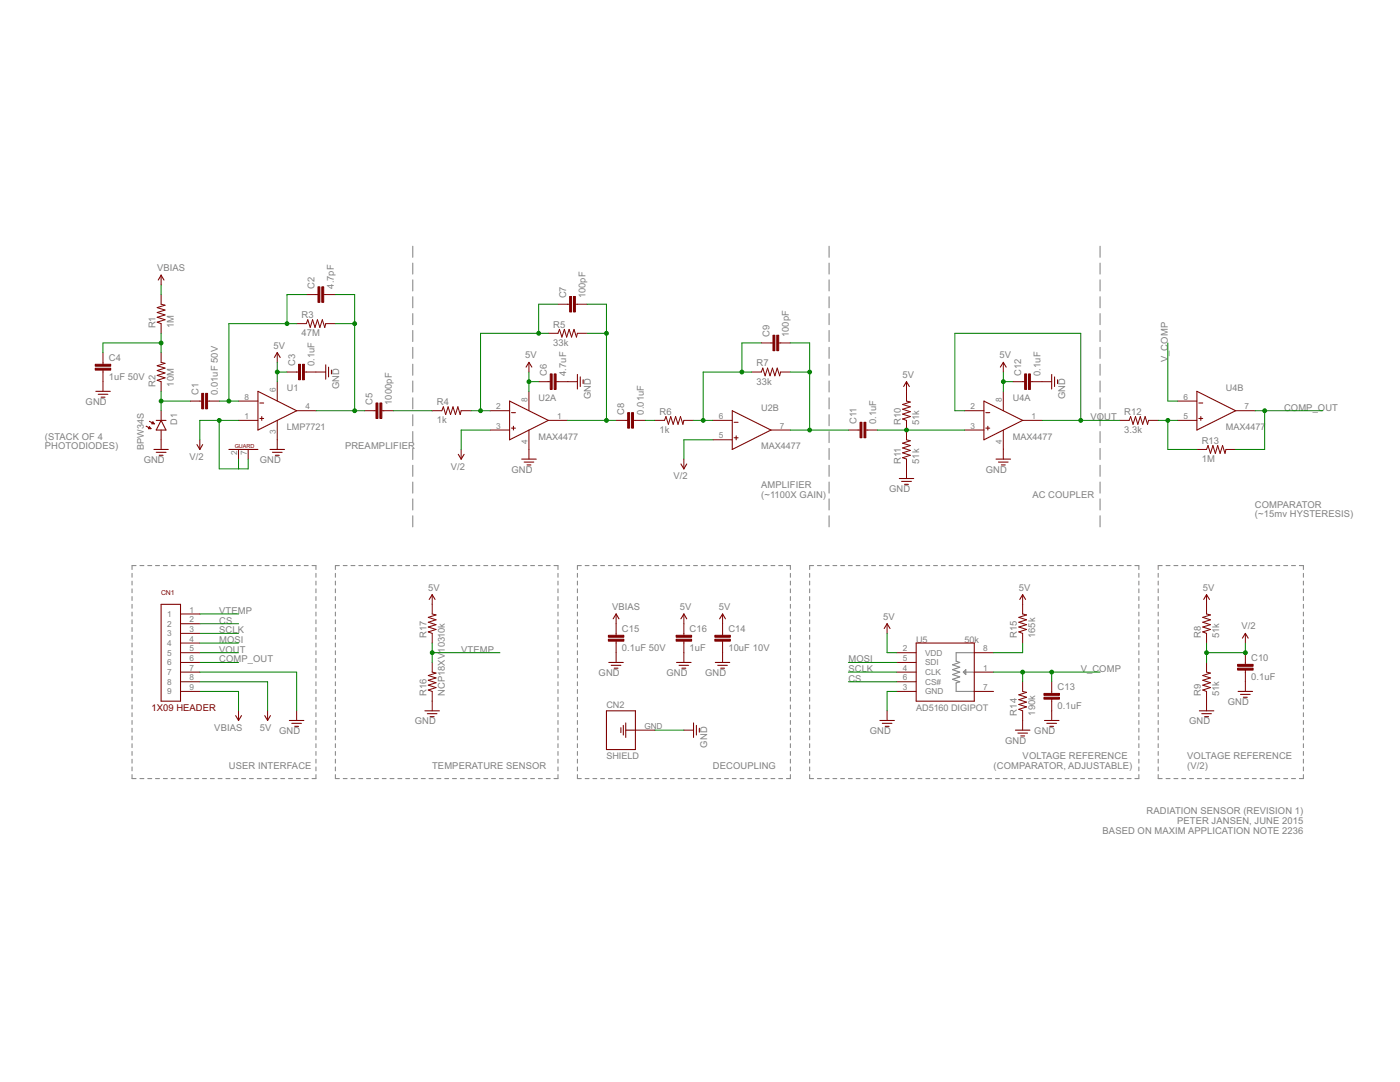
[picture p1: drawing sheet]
<svg xmlns="http://www.w3.org/2000/svg" width="279mm" height="216mm" viewBox="0 0 279 216" stroke-linecap="round" stroke-linejoin="round" font-family="sans-serif">
<g fill="none" stroke="#808080" stroke-width=".2">
<path d="M82.4 49.1v2.3M82.4 52.5v2.2M82.4 55.8v2.3M82.4 59.2v2.2M165.5 49.1v2.3M165.5 52.5v2.2M165.5 55.8v2.3M165.5 59.2v2.2M219.5 49.1v2.3M219.5 52.5v2.2M219.5 55.8v2.3M219.5 59.2v2.2"/>
<path d="M82.4 62.6v2.2M82.4 65.9v2.3M82.4 69.3v2.2M82.4 72.7v2.2M82.4 76v2.2M82.4 79.4v2.2M165.5 62.6v2.2M165.5 65.9v2.3M165.5 69.3v2.2M165.5 72.7v2.2M165.5 76v2.2M165.5 79.4v2.2"/>
<path d="M219.5 62.6v2.2M219.5 65.9v2.3M219.5 69.3v2.2M219.5 72.7v2.2M219.5 76v2.2M219.5 79.4v2.2M82.4 82.7v2.3M82.4 86.1v2.2M82.4 89.5v2.2M82.4 92.8v2.3M82.4 96.2v2.2M82.4 99.5v2.3"/>
<path d="M165.5 82.7v2.3M165.5 86.1v2.2M165.5 89.5v2.2M165.5 92.8v2.3M165.5 96.2v2.2M165.5 99.5v2.3M219.5 82.7v2.3M219.5 86.1v2.2M219.5 89.5v2.2M219.5 92.8v2.3M219.5 96.2v2.2M219.5 99.5v2.3"/>
<path d="M26.4 114.4v.8M26.4 116v.7M26.4 117.5v.8M26.4 119v.8M27.2 112.9h-.8v.7M27.9 112.9h.8M29.5 112.9h.8M31 112.9h.8M32.6 112.9h.8M34.2 112.9h.8M35.7 112.9h.8M37.3 112.9h.8"/>
<path d="M38.8 112.9h.8M40.4 112.9h.8M42 112.9h.8M43.5 112.9h.8M45.1 112.9h.8M46.7 112.9h.8M48.2 112.9h.8M49.8 112.9h.8M51.3 112.9h.8M52.9 112.9h.8M54.5 112.9h.8M56 112.9h.8"/>
<path d="M57.6 112.9h.8M59.1 112.9h.8M60.7 112.9h.8M62.3 112.9h.8v.7M63.1 114.4v.8M63.1 116v.7M63.1 117.5v.8M63.1 119v.8M66.9 114.4v.8M66.9 116v.7M66.9 117.5v.8M66.9 119v.8"/>
<path d="M67.7 112.9h-.8v.7M68.5 112.9h.8M70 112.9h.8M71.6 112.9h.8M73.2 112.9h.8M74.7 112.9h.8M76.3 112.9h.8M77.8 112.9h.8M79.4 112.9h.8M81 112.9h.7M82.4 102.9v2.2M82.5 112.9h.8"/>
<path d="M84.1 112.9h.8M85.6 112.9h.8M87.2 112.9h.8M88.8 112.9h.7M90.3 112.9h.8M91.9 112.9h.8M93.4 112.9h.8M95 112.9h.8M96.5 112.9h.8M98.1 112.9h.8M99.7 112.9h.8M101.2 112.9h.8"/>
<path d="M102.8 112.9h.8M104.3 112.9h.8M105.9 112.9h.8M107.4 112.9h.8M109 112.9h.8M110.6 112.9h.8v.7M111.4 114.4v.8M111.4 116v.7M111.4 117.5v.8M111.4 119v.8M115.2 114.4v.8M115.2 116v.7"/>
<path d="M115.2 117.5v.8M115.2 119v.8M116 112.9h-.8v.7M116.8 112.9h.8M118.3 112.9h.8M119.9 112.9h.7M121.4 112.9h.8M123 112.9h.7M124.5 112.9h.8M126 112.9h.8M127.6 112.9h.8M129.1 112.9h.8"/>
<path d="M130.7 112.9h.8M132.2 112.9h.8M133.8 112.9h.8M135.3 112.9h.8M136.9 112.9h.7M138.4 112.9h.8M140 112.9h.7M141.5 112.9h.8M143 112.9h.8M144.6 112.9h.8M146.1 112.9h.8M147.7 112.9h.8"/>
<path d="M149.2 112.9h.8M150.8 112.9h.8M152.3 112.9h.8M153.9 112.9h.7M155.4 112.9h.8M157 112.9h.7v.7M157.7 114.4v.8M157.7 116v.7M157.7 117.5v.8M157.7 119v.8M161.6 114.4v.8M161.6 116v.7"/>
<path d="M161.6 117.5v.8M161.6 119v.8M162.4 112.9h-.8v.7M163.1 112.9h.8M164.7 112.9h.8M165.5 102.9v2.2M166.2 112.9h.8M167.8 112.9h.8M169.3 112.9h.8M170.9 112.9h.7M172.4 112.9h.8M173.9 112.9h.8"/>
<path d="M175.5 112.9h.8M177 112.9h.8M178.6 112.9h.8M180.1 112.9h.8M181.7 112.9h.8M183.2 112.9h.8M184.8 112.9h.7M186.3 112.9h.8M187.9 112.9h.7M189.4 112.9h.8M190.9 112.9h.8M192.5 112.9h.8"/>
<path d="M194 112.9h.8M195.6 112.9h.8M197.1 112.9h.8M198.7 112.9h.8M200.2 112.9h.8M201.8 112.9h.7M203.3 112.9h.8M204.9 112.9h.7M206.4 112.9h.8M207.9 112.9h.8M209.5 112.9h.8M211 112.9h.8"/>
<path d="M212.6 112.9h.8M214.1 112.9h.8M215.7 112.9h.8M217.2 112.9h.8M218.8 112.9h.8M219.5 102.9v2.2M220.3 112.9h.8M221.8 112.9h.9M223.4 112.9h.8M224.9 112.9h.8M226.5 112.9h.8v.7M227.3 114.4v.8"/>
<path d="M227.3 116v.7M227.3 117.5v.8M227.3 119v.8M231.1 114.4v.8M231.1 116v.7M231.1 117.5v.8M231.1 119v.8M231.9 112.9h-.8v.7M232.7 112.9h.8M234.3 112.9h.8M235.8 112.9h.8M237.4 112.9h.8"/>
<path d="M239 112.9h.8M240.5 112.9h.8M242.1 112.9h.8M243.7 112.9h.8M245.2 112.9h.8M246.8 112.9h.8M248.4 112.9h.8M249.9 112.9h.8M251.5 112.9h.8M253 112.9h.9M254.6 112.9h.8M256.2 112.9h.8"/>
<path d="M257.7 112.9h.9M259.3 112.9h.8v.7M260.1 114.4v.8M260.1 116v.7M260.1 117.5v.8M260.1 119v.8M26.4 120.6v.8M26.4 122.1v.8M26.4 123.7v.8M26.4 125.2v.8M26.4 126.8v.8M26.4 128.3v.8"/>
<path d="M26.4 129.9v.7M26.4 131.4v.8M26.4 132.9v.8M26.4 134.5v.8M26.4 136v.8M26.4 137.6v.8M26.4 139.1v.8M63.1 120.6v.8M63.1 122.1v.8M63.1 123.7v.8M63.1 125.2v.8M63.1 126.8v.8"/>
<path d="M63.1 128.3v.8M63.1 129.9v.7M63.1 131.4v.8M63.1 132.9v.8M63.1 134.5v.8M63.1 136v.8M63.1 137.6v.8M63.1 139.1v.8M66.9 120.6v.8M66.9 122.1v.8M66.9 123.7v.8M66.9 125.2v.8"/>
<path d="M66.9 126.8v.8M66.9 128.3v.8M66.9 129.9v.7M66.9 131.4v.8M66.9 132.9v.8M66.9 134.5v.8M66.9 136v.8M66.9 137.6v.8M66.9 139.1v.8M111.4 120.6v.8M111.4 122.1v.8M111.4 123.7v.8"/>
<path d="M111.4 125.2v.8M111.4 126.8v.8M111.4 128.3v.8M111.4 129.9v.7M111.4 131.4v.8M111.4 132.9v.8M111.4 134.5v.8M111.4 136v.8M111.4 137.6v.8M111.4 139.1v.8M115.2 120.6v.8M115.2 122.1v.8"/>
<path d="M115.2 123.7v.8M115.2 125.2v.8M115.2 126.8v.8M115.2 128.3v.8M115.2 129.9v.7M115.2 131.4v.8M115.2 132.9v.8M115.2 134.5v.8M115.2 136v.8M115.2 137.6v.8M115.2 139.1v.8M157.7 120.6v.8"/>
<path d="M157.7 122.1v.8M157.7 123.7v.8M157.7 125.2v.8M157.7 126.8v.8M157.7 128.3v.8M157.7 129.9v.7M157.7 131.4v.8M157.7 132.9v.8M157.7 134.5v.8M157.7 136v.8M157.7 137.6v.8M157.7 139.1v.8"/>
<path d="M161.6 120.6v.8M161.6 122.1v.8M161.6 123.7v.8M161.6 125.2v.8M161.6 126.8v.8M161.6 128.3v.8M161.6 129.9v.7M161.6 131.4v.8M161.6 132.9v.8M161.6 134.5v.8M161.6 136v.8M161.6 137.6v.8"/>
<path d="M161.6 139.1v.8M227.3 120.6v.8M227.3 122.1v.8M227.3 123.7v.8M227.3 125.2v.8M227.3 126.8v.8M227.3 128.3v.8M227.3 129.9v.7M227.3 131.4v.8M227.3 132.9v.8M227.3 134.5v.8M227.3 136v.8"/>
<path d="M227.3 137.6v.8M227.3 139.1v.8M231.1 120.6v.8M231.1 122.1v.8M231.1 123.7v.8M231.1 125.2v.8M231.1 126.8v.8M231.1 128.3v.8M231.1 129.9v.7M231.1 131.4v.8M231.1 132.9v.8M231.1 134.5v.8"/>
<path d="M231.1 136v.8M231.1 137.6v.8M231.1 139.1v.8M260.1 120.6v.8M260.1 122.1v.8M260.1 123.7v.8M260.1 125.2v.8M260.1 126.8v.8M260.1 128.3v.8M260.1 129.9v.7M260.1 131.4v.8M260.1 132.9v.8"/>
<path d="M260.1 134.5v.8M260.1 136v.8M260.1 137.6v.8M260.1 139.1v.8M26.4 140.7v.8M26.4 142.2v.8M26.4 143.8v.7M26.4 145.3v.8M26.4 146.9v.7M26.4 148.4v.8M26.4 149.9v.8M26.4 151.5v.8"/>
<path d="M26.4 153v.8M26.4 154.6v.8h.8M27.9 155.4h.8M29.5 155.4h.8M31 155.4h.8M32.6 155.4h.8M34.2 155.4h.8M35.7 155.4h.8M37.3 155.4h.8M38.8 155.4h.8M40.4 155.4h.8M42 155.4h.8"/>
<path d="M43.5 155.4h.8M45.1 155.4h.8M46.7 155.4h.8M48.2 155.4h.8M49.8 155.4h.8M51.3 155.4h.8M52.9 155.4h.8M54.5 155.4h.8M56 155.4h.8M57.6 155.4h.8M59.1 155.4h.8M60.7 155.4h.8"/>
<path d="M63.1 154.6v.8h-.8M63.1 140.7v.8M63.1 142.2v.8M63.1 143.8v.7M63.1 145.3v.8M63.1 146.9v.7M63.1 148.4v.8M63.1 149.9v.8M63.1 151.5v.8M63.1 153v.8M66.9 154.6v.8h.8M66.9 140.7v.8"/>
<path d="M66.9 142.2v.8M66.9 143.8v.7M66.9 145.3v.8M66.9 146.9v.7M66.9 148.4v.8M66.9 149.9v.8M66.9 151.5v.8M66.9 153v.8M68.5 155.4h.8M70 155.4h.8M71.6 155.4h.8M73.2 155.4h.8"/>
<path d="M74.7 155.4h.8M76.3 155.4h.8M77.8 155.4h.8M79.4 155.4h.8M81 155.4h.7M82.5 155.4h.8M84.1 155.4h.8M85.6 155.4h.8M87.2 155.4h.8M88.8 155.4h.7M90.3 155.4h.8M91.9 155.4h.8"/>
<path d="M93.4 155.4h.8M95 155.4h.8M96.5 155.4h.8M98.1 155.4h.8M99.7 155.4h.8M101.2 155.4h.8M102.8 155.4h.8M104.3 155.4h.8M105.9 155.4h.8M107.4 155.4h.8M109 155.4h.8M111.4 154.6v.8h-.8"/>
<path d="M111.4 140.7v.8M111.4 142.2v.8M111.4 143.8v.7M111.4 145.3v.8M111.4 146.9v.7M111.4 148.4v.8M111.4 149.9v.8M111.4 151.5v.8M111.4 153v.8M115.2 154.6v.8h.8M115.2 140.7v.8M115.2 142.2v.8"/>
<path d="M115.2 143.8v.7M115.2 145.3v.8M115.2 146.9v.7M115.2 148.4v.8M115.2 149.9v.8M115.2 151.5v.8M115.2 153v.8M116.8 155.4h.8M118.3 155.4h.8M119.9 155.4h.7M121.4 155.4h.8M123 155.4h.7"/>
<path d="M124.5 155.4h.8M126 155.4h.8M127.6 155.4h.8M129.1 155.4h.8M130.7 155.4h.8M132.2 155.4h.8M133.8 155.4h.8M135.3 155.4h.8M136.9 155.4h.7M138.4 155.4h.8M140 155.4h.7M141.5 155.4h.8"/>
<path d="M143 155.4h.8M144.6 155.4h.8M146.1 155.4h.8M147.7 155.4h.8M149.2 155.4h.8M150.8 155.4h.8M152.3 155.4h.8M153.9 155.4h.7M155.4 155.4h.8M157.7 154.6v.8h-.7M157.7 140.7v.8M157.7 142.2v.8"/>
<path d="M157.7 143.8v.7M157.7 145.3v.8M157.7 146.9v.7M157.7 148.4v.8M157.7 149.9v.8M157.7 151.5v.8M157.7 153v.8M161.6 154.6v.8h.8M161.6 140.7v.8M161.6 142.2v.8M161.6 143.8v.7M161.6 145.3v.8"/>
<path d="M161.6 146.9v.7M161.6 148.4v.8M161.6 149.9v.8M161.6 151.5v.8M161.6 153v.8M163.1 155.4h.8M164.7 155.4h.8M166.2 155.4h.8M167.8 155.4h.8M169.3 155.4h.8M170.9 155.4h.7M172.4 155.4h.8"/>
<path d="M173.9 155.4h.8M175.5 155.4h.8M177 155.4h.8M178.6 155.4h.8M180.1 155.4h.8M181.7 155.4h.8M183.2 155.4h.8M184.8 155.4h.7M186.3 155.4h.8M187.9 155.4h.7M189.4 155.4h.8M190.9 155.4h.8"/>
<path d="M192.5 155.4h.8M194 155.4h.8M195.6 155.4h.8M197.1 155.4h.8M198.7 155.4h.8M200.2 155.4h.8M201.8 155.4h.7M203.3 155.4h.8M204.9 155.4h.7M206.4 155.4h.8M207.9 155.4h.8M209.5 155.4h.8"/>
<path d="M211 155.4h.8M212.6 155.4h.8M214.1 155.4h.8M215.7 155.4h.8M217.2 155.4h.8M218.8 155.4h.8M220.3 155.4h.8M221.8 155.4h.9M223.4 155.4h.8M224.9 155.4h.8M227.3 154.6v.8h-.8M227.3 140.7v.8"/>
<path d="M227.3 142.2v.8M227.3 143.8v.7M227.3 145.3v.8M227.3 146.9v.7M227.3 148.4v.8M227.3 149.9v.8M227.3 151.5v.8M227.3 153v.8M231.1 154.6v.8h.8M231.1 140.7v.8M231.1 142.2v.8M231.1 143.8v.7"/>
<path d="M231.1 145.3v.8M231.1 146.9v.7M231.1 148.4v.8M231.1 149.9v.8M231.1 151.5v.8M231.1 153v.8M232.7 155.4h.8M234.3 155.4h.8M235.8 155.4h.8M237.4 155.4h.8M239 155.4h.8M240.5 155.4h.8"/>
<path d="M242.1 155.4h.8M243.7 155.4h.8M245.2 155.4h.8M246.8 155.4h.8M248.4 155.4h.8M249.9 155.4h.8M251.5 155.4h.8M253 155.4h.9M254.6 155.4h.8M256.2 155.4h.8M257.7 155.4h.9M260.1 154.6v.8h-.8"/>
<path d="M260.1 140.7v.8M260.1 142.2v.8M260.1 143.8v.7M260.1 145.3v.8M260.1 146.9v.7M260.1 148.4v.8M260.1 149.9v.8M260.1 151.5v.8M260.1 153v.8"/>
</g>
<path d="M192.3 134.1h2.1M192.7 133.6v1l-.4-.5zM194.4 130.2h-3.6v1.7l.7 .3-1.4 .5 1.4 .4-1.4 .5 1.4 .5-1.4 .5 1.4 .5-1.4 .5 1.4 .4-.7 .3v1.7h3.6" fill="none" stroke="#808080" stroke-width=".21"/>
<g fill="none" stroke="#800000" stroke-width=".2">
<path d="M32.2 58.8v1.9l.7 .2-1.5 .5 1.5 .5-1.5 .5 1.5 .4-1.5 .5 1.5 .5-1.5 .5 .8 .3v1.9M32.2 54.9v2M61.1 58.8h2.4M64.6 58.8h2.3M20.6 70.4v2.3M20.6 73.9v4.2M32.2 70.4v1.9l.7 .2-1.5 .5 1.5 .4-1.5 .5 1.5 .5-1.5 .5 1.5 .5-1.5 .5 .8 .3v1.9M55.3 70.4v1.9M55.3 76.2v3.8M57.3 74.2h2.3M59.2 64.6h1.9l.3-.8 .5 1.5 .5-1.5 .5 1.5 .5-1.5 .4 1.5 .5-1.5 .5 1.5 .2-.7h1.9M60.7 74.2h4.3"/>
<path d="M105.6 72.3v1.9M105.6 78.1v3.9M107.5 76.2h2.3M109.4 66.5h2l.3-.8 .4 1.6 .5-1.6 .5 1.6 .5-1.6 .5 1.6 .5-1.6 .4 1.6 .2-.8h2M111 76.2h4.2M111.4 60.7h2.3M114.8 60.7h2.4M150 74.2h1.9l.3-.8 .5 1.6 .5-1.6 .5 1.6 .5-1.6 .4 1.6 .5-1.6 .5 1.6 .2-.8h1.9M151.9 68.4h2.3M155.4 68.4h2.3M180.9 76.2v3.8l.8 .2-1.6 .5 1.6 .5-1.6 .5 1.6 .4-1.6 .5 1.6 .5-1.6 .5 .8 .3v3.9l.8 .1-1.6 .5 1.6 .5-1.6 .5 1.6 .5-1.6 .5 1.6 .4-1.6 .5 .8 .3v3.9M200.2 72.3v1.9"/>
<path d="M200.2 78.1v3.9M202.2 76.2h2.3M205.6 76.2h4.3M32.2 82v1.9M32.2 85.8v3.9M38 80h2.3M39.9 87.8v1.9M41.4 80h2.4M47.6 80h3.9M47.6 83.9h3.9M47.6 89.7v1.9M49.5 89.7v1.9"/>
<path d="M55.3 83.9v5.8M59.2 82h3.9M72.7 82h2.3M76.2 82h2.3M86.3 82h1.9l.3-.8 .4 1.5 .5-1.5 .5 1.5 .5-1.5 .5 1.5 .5-1.5 .4 1.5 .2-.7h2M92 89.7v1.9M97.8 82h3.9M97.8 85.8h3.9M105.6 85.8v5.8M109.4 83.9h3.9M123 83.9h2.3M126.4 83.9h2.4"/>
<path d="M130.7 83.9h1.9l.3-.8 .5 1.6 .5-1.6 .4 1.6 .5-1.6 .5 1.6 .5-1.6 .5 1.6 .2-.8h1.9M136.5 91.6v2M142.3 83.9h3.8M142.3 87.8h3.8M153.9 85.8h3.8M169.3 85.8h2.3M172.8 85.8h2.3M192.5 82h3.9M192.5 85.8h3.9M200.2 85.8v5.8M204.1 83.9h3.9M223.4 83.9h1.9l.3-.8 .5 1.6 .5-1.6 .5 1.6 .5-1.6 .4 1.6 .5-1.6 .5 1.6 .2-.8h1.9"/>
<path d="M235 80h3.9M235 83.9h3.9M238.9 89.7h1.9l.3-.8 .5 1.6 .5-1.6 .4 1.6 .5-1.6 .5 1.6 .5-1.6 .5 1.6 .2-.8h1.9M246.6 82h3.9M86.3 118.7v3.8l.7 .2-1.5 .5 1.5 .5-1.5 .5 1.5 .5-1.5 .4 1.5 .5-1.5 .5 .8 .3v1.9M204.1 118.7v3.8l.8 .2-1.6 .5 1.6 .5-1.6 .5 1.6 .5-1.6 .4 1.6 .5-1.6 .5 .8 .3v1.9M240.8 118.7v3.8l.8 .2-1.6 .5 1.6 .5-1.6 .5 1.6 .5-1.6 .4 1.6 .5-1.6 .5 .8 .3v1.9M36 130.2h3.9M36 132.2h3.9M36 134.1h3.9M36 136h3.9M36 138h3.9"/>
<path d="M36 122.5h3.9M36 124.5h3.9M36 126.4h3.9M36 128.3h3.9M86.3 132.2v1.9l.7 .2-1.5 .5 1.5 .5-1.5 .4 1.5 .5-1.5 .5 1.5 .5-1.5 .5 .8 .3v3.8M123 122.5v4.3M123 127.9v4.3M136.5 122.5v4.3M136.5 127.9v4.3M144.2 122.5v4.3M144.2 127.9v4.3M177 124.5v1.9"/>
<path d="M179 130.2h3.8M179 132.2h3.8M179 134.1h3.8M179 136h3.8M179 138h3.8M194.4 130.2h3.9M194.4 134.1h3.9M194.4 138h3.9M204.1 136v2l.8 .2-1.6 .4 1.6 .5-1.6 .5 1.6 .5-1.6 .5 1.6 .5-1.6 .4 .8 .3v3.9M209.9 136v2.4M209.9 139.5v4.3M240.8 132.2v1.9l.8 .2-1.6 .5 1.6 .5-1.6 .4 1.6 .5-1.6 .5 1.6 .5-1.6 .5 .8 .3v3.8"/>
<path d="M248.5 126.4v1.9M248.5 130.2v2.4M248.5 133.7v4.3M47.6 141.8v2M53.4 141.8v2M59.2 141.8v2M126.8 145.7h3.9M136.5 145.7h1.9M177 141.8v2"/>
</g>
<g fill="none" stroke="#800000" stroke-width=".21">
<path d="M31.6 55.9l.6-1 .5 1M19.1 78.1h2.9M19.6 78.7h1.9M20.2 79.2h.8M51.5 78.1l7.7 3.9-7.7 3.8zM54.8 71.3l.5-.9 .6 .9M65 72.8v2.9M65.6 73.3v1.9M66.1 73.9v.7M105 73.3l.6-1 .6 1M115.2 74.7v2.9M115.8 75.2v1.9"/>
<path d="M116.4 75.8v.7M180.3 77.1l.6-.9 .6 .9M199.6 73.3l.6-1 .6 1M209.9 74.7v2.9M210.5 75.2v1.9M211.1 75.8v.7M238.9 78.1l7.7 3.9-7.7 3.8zM29.2 85l.9 .5M29.8 84.1l1 .5M29.8 85.2l.3 .3h-.5zM30.5 84.2l.3 .4h-.5zM30.7 89.7h2.9"/>
<path d="M31.2 90.3h1.9M31.2 83.9h1.9M31.8 90.8h.7M32.2 83.9l.9 1.9h-1.9zM39.3 88.7l.6 1 .5-1M45.7 89.7h5.8M51.9 80.4h.7M51.9 83.5h.7M52.2 83.1v.8M53.9 89.7h2.9M54.4 90.3h1.9M54.9 90.8h.8"/>
<path d="M91.5 90.7l.5 .9 .6-.9M101.7 80l7.7 3.9-7.7 3.9zM102.1 82.3h.8M102.1 85.4h.8M102.5 85v.8M104.1 91.6h2.9M104.6 92.2h1.9M105.2 92.8h.8M135.9 92.6l.6 1 .6-1M146.1 82l7.8 3.8-7.8 3.9zM146.5 84.3h.8M146.5 87.4h.8"/>
<path d="M146.9 87v.8M179.5 95.5h2.9M179.9 96.1h2M180.5 96.6h.8M196.4 80l7.7 3.9-7.7 3.9zM196.7 82.3h.8M196.7 85.4h.8M197.1 85v.8M198.8 91.6h2.9M199.3 92.2h1.9M199.8 92.8h.8M239.2 80.4h.8"/>
<path d="M239.2 83.5h.8M239.6 83.1v.8M85.7 119.6l.6-.9 .5 .9M203.5 119.6l.6-.9 .6 .9M240.2 119.6l.6-.9 .6 .9M32.2 120.6h3.8v19.3h-3.8zM121.5 132.2h2.9M122 132.8h1.9M122.4 123.5l.6-1 .5 1M122.6 133.3h.7M135 132.2h2.9M135.5 132.8h1.9"/>
<path d="M135.9 123.5l.6-1 .6 1M136.1 133.3h.8M142.7 132.2h2.9M143.2 132.8h2M143.6 123.5l.6-1 .6 1M143.8 133.3h.8M176.5 125.4l.5-.9 .6 .9M182.8 128.3h11.6v11.6h-11.6zM247.1 138h2.9M247.6 138.6h1.9M247.9 127.3l.6-.9 .6 .9M248.1 139.1h.8"/>
<path d="M47 142.8l.6 1 .6-1M52.8 142.8l.6 1 .6-1M57.7 143.8h2.9M58.2 144.3h2M58.8 144.9h.8M84.8 141.8h2.9M85.3 142.4h1.9M85.9 143h.7M121 141.8h5.8v7.8h-5.8zM123.9 145.2v1M124.4 144.7v2M124.9 145.7h1.9"/>
<path d="M124.9 144.3v2.9M138.4 144.3v2.9M139 144.7v2M139.6 145.3v.8M175.6 143.8h2.9M176.1 144.3h1.9M176.7 144.9h.7M202.6 145.7h2.9M203.1 146.3h2M203.7 146.9h.8M208.4 143.8h2.9M208.9 144.3h2"/>
<path d="M209.5 144.9h.8M239.4 141.8h2.9M239.8 142.4h2M240.4 143h.8"/>
</g>
<g fill="#800000" stroke="#800000" stroke-width=".2">
<path d="M41 78.5h.4v3.1h-.4z"/>
<path d="M40.3 78.5h.3v3.1h-.3z"/>
<path d="M64.2 57.2h.4v3.1h-.4z"/>
<path d="M63.5 57.2h.3v3.1h-.3z"/>
<path d="M60.4 72.7h.3v3.1h-.3z"/>
<path d="M59.6 72.7h.4v3.1h-.4z"/>
<path d="M19 73.5h3.1v.4h-3.1z"/>
<path d="M19 72.7h3.1v.4h-3.1z"/>
<path d="M75.8 80.4h.4v3.1h-.4z"/>
<path d="M75 80.4h.4v3.1h-.4z"/>
<path d="M110.6 74.6h.4v3.1h-.4z"/>
<path d="M109.8 74.6h.4v3.1h-.4z"/>
<path d="M114.4 59.2h.4v3.1h-.4z"/>
<path d="M113.7 59.2h.4v3.1h-.4z"/>
<path d="M126 82.3h.4v3.1h-.4z"/>
<path d="M125.3 82.3h.3v3.1h-.3z"/>
<path d="M155 66.9h.4v3.1h-.4z"/>
<path d="M154.3 66.9h.3v3.1h-.3z"/>
<path d="M247 133.3h3.1v.4h-3.1z"/>
<path d="M247 132.6h3.1v.3h-3.1z"/>
<path d="M172.4 84.3h.4v3.1h-.4z"/>
<path d="M171.6 84.3h.4v3.1h-.4z"/>
<path d="M205.3 74.6h.3v3.1h-.3z"/>
<path d="M204.5 74.6h.4v3.1h-.4z"/>
<path d="M208.3 139.1h3.1v.4h-3.1z"/>
<path d="M208.3 138.4h3.1v.3h-3.1z"/>
<path d="M142.7 127.6h3.1v.3h-3.1z"/>
<path d="M142.7 126.8h3.1v.3h-3.1z"/>
<path d="M121.4 127.6h3.1v.3h-3.1z"/>
<path d="M121.4 126.8h3.1v.3h-3.1z"/>
<path d="M134.9 127.6h3.1v.3h-3.1z"/>
<path d="M134.9 126.8h3.1v.3h-3.1z"/>
</g>
<g fill="none" stroke="#008000" stroke-width=".2">
<path d="M32.2 56.9v1.9M61.1 58.8h-3.8v5.8M66.9 58.8h3.9v23.2M32.2 66.5v3.9M32.2 78.1v3.9M32.2 68.4h-11.6v2M55.3 72.3v3.9M55.3 74.2h2M59.2 64.6h-13.5v15.4M66.9 64.6h3.9M105.6 74.2v3.9M105.6 76.2h1.9"/>
<path d="M109.4 66.5h-13.5v15.5M111.4 60.7h-3.9v5.8M117.2 66.5h3.8M117.2 60.7h3.8v23.2M150 74.2h-9.7v9.7M151.9 68.4h-3.8v5.8M157.7 68.4h3.9v17.4M157.7 74.2h3.9M200.2 76.2h2M200.2 74.2v3.9M233.1 68.4v11.6h1.9M32.2 80h5.8"/>
<path d="M43.8 80h3.8M43.8 83.9v9.7h5.7v-2M47.6 83.9h-7.7v3.9M47.6 91.6v2M63.1 82h9.6M78.5 82h7.8M94 82h3.8M97.8 85.8h-5.8v3.9M113.3 83.9h9.7M128.8 83.9h1.9M138.4 83.9h3.9M142.3 87.8h-5.8v3.8"/>
<path d="M157.7 85.8h11.6M175.1 85.8h17.4M192.5 82h-1.9v-15.5h25.1v17.4M208 83.9h15.4M231.1 83.9h3.9M233.1 83.9v5.8h5.8M250.5 82h13.5M252.4 82v7.7h-5.8M39.9 138h7.7v3.8M39.9 134.1h19.3v7.7M39.9 130.2h7.7M39.9 136h13.5v5.8"/>
<path d="M39.9 132.2h7.7M39.9 128.3h7.7M39.9 126.4h7.7M39.9 124.5h7.7M39.9 122.5h7.7M86.3 130.2h13.5M86.3 128.3v3.9M169.3 134.1h9.7M169.3 136h9.7M169.3 132.2h9.7M177 126.4v3.8h2M179 138h-2v3.8"/>
<path d="M198.3 134.1h21.2M204.1 128.3v1.9h-5.8M204.1 134.1v1.9M209.9 134.1v1.9M240.8 128.3v3.9M248.5 128.3v1.9h-7.7M130.7 145.7h5.8"/>
</g>
<g fill="#008000" stroke="#008000" stroke-width=".2">
<circle cx="45.7" cy="80" r=".38"/>
<circle cx="57.3" cy="64.6" r=".38"/>
<circle cx="32.2" cy="80" r=".38"/>
<circle cx="32.2" cy="68.4" r=".38"/>
<circle cx="70.8" cy="64.6" r=".38"/>
<circle cx="70.8" cy="82" r=".38"/>
<circle cx="55.3" cy="74.2" r=".38"/>
<circle cx="105.6" cy="76.2" r=".38"/>
<circle cx="200.2" cy="76.2" r=".38"/>
<circle cx="43.8" cy="83.9" r=".38"/>
<circle cx="240.8" cy="130.2" r=".38"/>
<circle cx="248.5" cy="130.2" r=".38"/>
<circle cx="107.5" cy="66.5" r=".38"/>
<circle cx="95.9" cy="82" r=".38"/>
<circle cx="121" cy="66.5" r=".38"/>
<circle cx="121" cy="83.9" r=".38"/>
<circle cx="140.3" cy="83.9" r=".38"/>
<circle cx="148.1" cy="74.2" r=".38"/>
<circle cx="161.6" cy="85.8" r=".38"/>
<circle cx="161.6" cy="74.2" r=".38"/>
<circle cx="180.9" cy="85.8" r=".38"/>
<circle cx="215.7" cy="83.9" r=".38"/>
<circle cx="233.1" cy="83.9" r=".38"/>
<circle cx="252.4" cy="82" r=".38"/>
<circle cx="204.1" cy="134.1" r=".38"/>
<circle cx="209.9" cy="134.1" r=".38"/>
<circle cx="86.3" cy="130.2" r=".38"/>
</g>
<g font-size="2.1" fill="#808080">
<text x="31.4" y="54.1">VBIAS</text>
<text x="62.8" y="57.6" transform="rotate(-90 62.8 57.6)">C2</text>
<text x="66.6" y="57.6" transform="rotate(-90 66.6 57.6)">4.7pF</text>
<text x="113" y="59.6" transform="rotate(-90 113 59.6)">C7</text>
<text x="116.9" y="59.6" transform="rotate(-90 116.9 59.6)">100pF</text>
<text x="31" y="65.5" transform="rotate(-90 31 65.5)">R1</text>
<text x="34.7" y="65.5" transform="rotate(-90 34.7 65.5)">1M</text>
<text x="60.2" y="63.4">R3</text>
<text x="110.4" y="65.4">R5</text>
<text x="54.6" y="69.6">5V</text>
<text x="60.2" y="67.1">47M</text>
<text x="104.8" y="71.5">5V</text>
<text x="110.4" y="69">33k</text>
<text x="153.6" y="67.3" transform="rotate(-90 153.6 67.3)">C9</text>
<text x="157.4" y="67.3" transform="rotate(-90 157.4 67.3)">100pF</text>
<text x="199.5" y="71.5">5V</text>
<text x="21.7" y="75.9">1uF 50V</text>
<text x="21.7" y="72">C4</text>
<text x="31" y="77.1" transform="rotate(-90 31 77.1)">R2</text>
<text x="34.7" y="77.1" transform="rotate(-90 34.7 77.1)">10M</text>
<text x="58.9" y="73.1" transform="rotate(-90 58.9 73.1)">C3</text>
<text x="62.8" y="73.1" transform="rotate(-90 62.8 73.1)">0.1uF</text>
<text x="67.7" y="77.7" transform="rotate(-90 67.7 77.7)">GND</text>
<text x="109.1" y="75" transform="rotate(-90 109.1 75)">C6</text>
<text x="113" y="75" transform="rotate(-90 113 75)">4.7uF</text>
<text x="151" y="76.7">33k</text>
<text x="151" y="73.1">R7</text>
<text x="180.1" y="75.4">5V</text>
<text x="203.8" y="75" transform="rotate(-90 203.8 75)">C12</text>
<text x="207.7" y="75" transform="rotate(-90 207.7 75)">0.1uF</text>
<text x="233.1" y="72.3" transform="rotate(-90 233.1 72.3)">V_COMP</text>
<text x="17.1" y="80.8">GND</text>
<text x="39.6" y="78.9" transform="rotate(-90 39.6 78.9)">C1</text>
<text x="43.5" y="78.9" transform="rotate(-90 43.5 78.9)">0.01uF 50V</text>
<text x="74.4" y="80.8" transform="rotate(-90 74.4 80.8)">C5</text>
<text x="78.2" y="80.8" transform="rotate(-90 78.2 80.8)">1000pF</text>
<text x="87.2" y="80.8">R4</text>
<text x="117.9" y="79.6" transform="rotate(-90 117.9 79.6)">GND</text>
<text x="124.6" y="82.7" transform="rotate(-90 124.6 82.7)">C8</text>
<text x="128.5" y="82.7" transform="rotate(-90 128.5 82.7)">0.01uF</text>
<text x="131.6" y="82.7">R6</text>
<text x="212.6" y="79.6" transform="rotate(-90 212.6 79.6)">GND</text>
<text x="217.6" y="83.9">VOUT</text>
<text x="224.4" y="82.7">R12</text>
<text x="256.3" y="82">COMP_OUT</text>
<text x="9" y="87.8">(STACK OF 4</text>
<text x="9" y="89.7">PHOTODIODES)</text>
<text x="68.9" y="89.7">PREAMPLIFIER</text>
<text x="87.2" y="84.5">1k</text>
<text x="131.6" y="86.4">1k</text>
<text x="171" y="84.7" transform="rotate(-90 171 84.7)">C11</text>
<text x="174.8" y="84.7" transform="rotate(-90 174.8 84.7)">0.1uF</text>
<text x="179.8" y="84.9" transform="rotate(-90 179.8 84.9)">R10</text>
<text x="183.4" y="84.9" transform="rotate(-90 183.4 84.9)">51k</text>
<text x="224.4" y="86.4">3.3k</text>
<text x="239.8" y="88.5">R13</text>
<text x="28.7" y="92.4">GND</text>
<text x="37.8" y="91.8">V/2</text>
<text x="51.9" y="92.4">GND</text>
<text x="90" y="93.7">V/2</text>
<text x="102.1" y="94.3">GND</text>
<text x="134.4" y="95.7">V/2</text>
<text x="179.8" y="92.6" transform="rotate(-90 179.8 92.6)">R11</text>
<text x="183.4" y="92.6" transform="rotate(-90 183.4 92.6)">51k</text>
<text x="196.8" y="94.3">GND</text>
<text x="239.8" y="92.2">1M</text>
<text x="151.9" y="97.4">AMPLIFIER</text>
<text x="151.9" y="99.3">(~1100X GAIN)</text>
<text x="177.4" y="98.2">GND</text>
<text x="206" y="99.3">AC COUPLER</text>
<text x="250.5" y="101.3">COMPARATOR</text>
<text x="250.5" y="103.2">(~15mv HYSTERESIS)</text>
<text x="85.5" y="117.9">5V</text>
<text x="203.3" y="117.9">5V</text>
<text x="240" y="117.9">5V</text>
<text x="43.7" y="124.5">CS</text>
<text x="43.7" y="122.5">VTEMP</text>
<text x="122.2" y="121.7">VBIAS</text>
<text x="135.7" y="121.7">5V</text>
<text x="143.4" y="121.7">5V</text>
<text x="176.3" y="123.7">5V</text>
<text x="247.8" y="125.6">V/2</text>
<text x="43.7" y="130.2">VOUT</text>
<text x="43.7" y="128.3">MOSI</text>
<text x="43.7" y="126.4">SCLK</text>
<text x="85.1" y="127.3" transform="rotate(-90 85.1 127.3)">R17</text>
<text x="92" y="130.2">VTEMP</text>
<text x="124.1" y="130">0.1uF 50V</text>
<text x="124.1" y="126.1">C15</text>
<text x="137.6" y="130">1uF</text>
<text x="137.6" y="126.1">C16</text>
<text x="145.4" y="130">10uF 10V</text>
<text x="145.4" y="126.1">C14</text>
<text x="203" y="127.3" transform="rotate(-90 203 127.3)">R15</text>
<text x="206.6" y="127.3" transform="rotate(-90 206.6 127.3)">165k</text>
<text x="239.7" y="127.3" transform="rotate(-90 239.7 127.3)">R8</text>
<text x="243.3" y="127.3" transform="rotate(-90 243.3 127.3)">51k</text>
<text x="249.7" y="131.9">C10</text>
<text x="43.7" y="132.2">COMP_OUT</text>
<text x="119.5" y="134.9">GND</text>
<text x="133" y="134.9">GND</text>
<text x="140.7" y="134.9">GND</text>
<text x="169.3" y="132.2">MOSI</text>
<text x="169.3" y="134.1">SCLK</text>
<text x="169.3" y="136">CS</text>
<text x="211" y="137.7">C13</text>
<text x="215.7" y="134.1">V_COMP</text>
<text x="249.7" y="135.7">0.1uF</text>
<text x="85.1" y="138.9" transform="rotate(-90 85.1 138.9)">R16</text>
<text x="88.8" y="138.9" transform="rotate(-90 88.8 138.9)">NCP18XV10310k</text>
<text x="203" y="142.8" transform="rotate(-90 203 142.8)">R14</text>
<text x="206.6" y="142.8" transform="rotate(-90 206.6 142.8)">190k</text>
<text x="211" y="141.5">0.1uF</text>
<text x="239.7" y="138.9" transform="rotate(-90 239.7 138.9)">R9</text>
<text x="243.3" y="138.9" transform="rotate(-90 243.3 138.9)">51k</text>
<text x="245.1" y="140.7">GND</text>
<text x="42.8" y="145.9">VBIAS</text>
<text x="51.8" y="145.9">5V</text>
<text x="55.7" y="146.5">GND</text>
<text x="82.8" y="144.5">GND</text>
<text x="141.1" y="149.2" transform="rotate(-90 141.1 149.2)">GND</text>
<text x="173.6" y="146.5">GND</text>
<text x="200.6" y="148.4">GND</text>
<text x="206.4" y="146.5">GND</text>
<text x="237.3" y="144.5">GND</text>
<text x="45.7" y="153.4">USER INTERFACE</text>
<text x="86.2" y="153.4">TEMPERATURE SENSOR</text>
<text x="142.3" y="153.4">DECOUPLING</text>
<text x="198.3" y="153.4">(COMPARATOR, ADJUSTABLE)</text>
<text x="204.1" y="151.5">VOLTAGE REFERENCE</text>
<text x="236.9" y="151.5">VOLTAGE REFERENCE</text>
<text x="236.9" y="153.4">(V/2)</text>
<text x="220.1" y="166.4">BASED ON MAXIM APPLICATION NOTE 2236</text>
<text x="228.8" y="162.5">RADIATION SENSOR (REVISION 1)</text>
<text x="234.9" y="164.4">PETER JANSEN, JUNE 2015</text>
</g>
<text font-size="2.1" fill="#800000" x="30.2" y="141.8">1X09 HEADER</text>
<g font-size="2" fill="#808080">
<text x="57.3" y="78.1">U1</text>
<text x="107.5" y="80">U2A</text>
<text x="151.9" y="82">U2B</text>
<text x="202.2" y="80">U4A</text>
<text x="244.7" y="78.1">U4B</text>
<text x="28.7" y="89.8" transform="rotate(-90 28.7 89.8)">BPW34S</text>
<text x="35.4" y="84.7" transform="rotate(-90 35.4 84.7)">D1</text>
<text x="57.3" y="85.8">LMP7721</text>
<text x="107.5" y="87.8">MAX4477</text>
<text x="151.9" y="89.7">MAX4477</text>
<text x="202.2" y="87.8">MAX4477</text>
<text x="244.7" y="85.8">MAX4477</text>
<text x="182.8" y="128.3">U5</text>
<text x="192.5" y="128.3">50</text>
<text x="194.5" y="128.3">k</text>
<text x="121" y="141.4">CN2</text>
<text x="182.8" y="141.8">AD5160 DIGIPOT</text>
<text x="121" y="151.5">SHIELD</text>
</g>
<g font-size="1.8" fill="#808080">
<text x="48.8" y="79.8">8</text>
<text x="48.8" y="83.6">1</text>
<text x="55.1" y="78.2" transform="rotate(-90 55.1 78.2)">6</text>
<text x="61" y="81.7">4</text>
<text x="99" y="81.7">2</text>
<text x="105.3" y="80.2" transform="rotate(-90 105.3 80.2)">8</text>
<text x="111.2" y="83.6">1</text>
<text x="143.4" y="83.6">6</text>
<text x="193.7" y="81.7">2</text>
<text x="200" y="80.2" transform="rotate(-90 200 80.2)">8</text>
<text x="205.9" y="83.6">1</text>
<text x="236.2" y="79.8">6</text>
<text x="236.2" y="83.6">5</text>
<text x="248.4" y="81.7">7</text>
<text x="55.1" y="86.6" transform="rotate(-90 55.1 86.6)">3</text>
<text x="99" y="85.5">3</text>
<text x="105.3" y="88.5" transform="rotate(-90 105.3 88.5)">4</text>
<text x="143.4" y="87.5">5</text>
<text x="155.6" y="85.5">7</text>
<text x="193.7" y="85.5">3</text>
<text x="200" y="88.5" transform="rotate(-90 200 88.5)">4</text>
<text x="47.3" y="90.9" transform="rotate(-90 47.3 90.9)">2</text>
<text x="49.3" y="90.9" transform="rotate(-90 49.3 90.9)">7</text>
<text x="33.3" y="123.1">1</text>
<text x="33.3" y="125">2</text>
<text x="37.8" y="122.2">1</text>
<text x="37.8" y="124.2">2</text>
<text x="33.3" y="127">3</text>
<text x="33.3" y="128.9">4</text>
<text x="33.3" y="130.8">5</text>
<text x="37.8" y="126.1">3</text>
<text x="37.8" y="128">4</text>
<text x="37.8" y="130">5</text>
<text x="37.8" y="131.9">6</text>
<text x="180.2" y="130">2</text>
<text x="180.2" y="131.9">5</text>
<text x="184.6" y="130.8">VDD</text>
<text x="196.2" y="130">8</text>
<text x="33.3" y="132.8">6</text>
<text x="33.3" y="134.7">7</text>
<text x="33.3" y="136.6">8</text>
<text x="37.8" y="133.8">7</text>
<text x="37.8" y="135.8">8</text>
<text x="37.8" y="137.7">9</text>
<text x="180.2" y="133.8">4</text>
<text x="180.2" y="135.8">6</text>
<text x="180.2" y="137.7">3</text>
<text x="184.6" y="132.8">SDI</text>
<text x="184.6" y="134.7">CLK</text>
<text x="184.6" y="136.6">CS#</text>
<text x="196.2" y="133.8">1</text>
<text x="196.2" y="137.7">7</text>
<text x="33.3" y="138.6">9</text>
<text x="184.6" y="138.5">GND</text>
<text x="128.6" y="145.4">GND</text>
</g>
<text font-size="1.5" fill="#800000" x="32.2" y="118.7">CN1</text>
<text font-size="1.2" fill="#800000" x="46.8" y="89.3">GUARD</text>
</svg>
